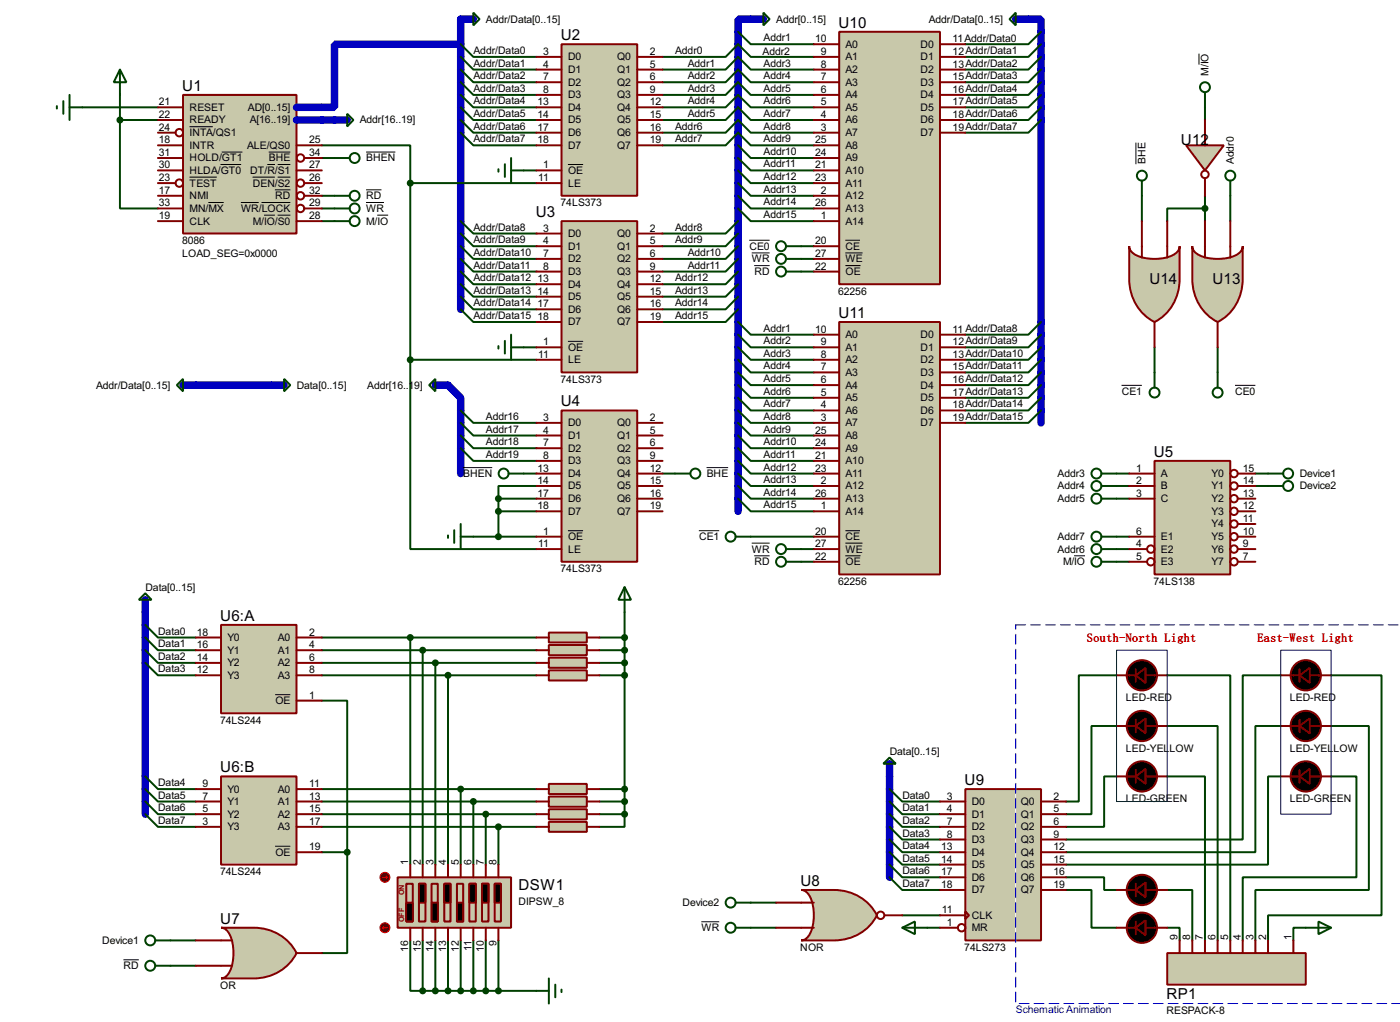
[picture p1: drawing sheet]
<svg xmlns="http://www.w3.org/2000/svg" width="282mm" height="206mm" viewBox="0 0 282 206" stroke-linecap="round" stroke-linejoin="round" font-family="sans-serif">
<path d="M92.8 8.9h-25.4v12.7h-2.6M92.8 3.9v58.4M151.2 3.9h-2.6v99M207.1 3.9h2.5v81.2M64.8 24.2h2.6M39.4 77.5h15.3M90.2 77.5l2.6 2.6v15.2M29.3 123.2v40.7M179.1 156.3v20.3" fill="none" stroke="#0000c0" stroke-width="1.5"/>
<g fill="none" stroke="#004000" stroke-width=".4">
<path d="M14 19.1v5.1M24.2 14l1.3 2.6h-2.6zM24.2 14v10.2M92.8 19.1l2.5 2.5h12.7M92.8 16.6l2.5 2.5h12.7M92.8 14l2.5 2.6h12.7M92.8 11.5l2.5 2.5h12.7M92.8 8.9l2.5 2.6h12.7M133.4 11.5h12.7l2.5-2.6 2.6 2.6h12.7M133.4 14h12.7l2.5-2.5 2.6 2.5h12.7M133.4 16.6h12.7l2.5-2.6 2.6 2.6h12.7M133.4 19.1h12.7l2.5-2.5 2.6 2.5h12.7"/>
<path d="M148.6 6.4l2.6 2.5h12.7M209.6 6.4l-2.5 2.5h-12.7M209.6 8.9l-2.5 2.6h-12.7M209.6 11.5l-2.5 2.5h-12.7M209.6 14l-2.5 2.6h-12.7M209.6 16.6l-2.5 2.5h-12.7M209.6 19.1l-2.5 2.5h-12.7M11.5 21.4v.5M12.8 20.4v2.5M14 21.6h17.8M24.2 24.2v17.8h7.6M24.2 24.2h7.6"/>
<path d="M64.8 29.3h17.8v7.6M64.8 39.4h2.6M64.8 31.8h2.6M82.6 36.9v35.5M82.6 36.9h25.4M92.8 26.7l2.5 2.6h12.7M92.8 24.2l2.5 2.5h12.7M92.8 21.6l2.5 2.6h12.7M105.5 34.3h2.5M133.4 21.6h12.7l2.5-2.5 2.6 2.5h12.7M133.4 24.2h12.7l2.5-2.6 2.6 2.6h12.7M133.4 26.7h12.7l2.5-2.5 2.6 2.5h12.7"/>
<path d="M133.4 29.3h12.7l2.5-2.6 2.6 2.6h12.7M148.6 29.3l2.6 2.5h12.7M148.6 31.8l2.6 2.5h12.7M148.6 34.3l2.6 2.6h12.7M148.6 36.9l2.6 2.5h12.7M148.6 39.4l2.6 2.6h12.7M209.6 24.2l-2.5 2.5h-12.7M209.6 21.6l-2.5 2.6h-12.7M229.9 39.4v5.1M242.6 21.6v2.6M242.6 39.4v5.1M247.7 39.4v5.1"/>
<path d="M64.8 44.5h2.6M64.8 42h2.6M92.8 59.7l2.5 2.6h12.7M92.8 57.2l2.5 2.5h12.7M92.8 54.7l2.5 2.5h12.7M92.8 52.1l2.5 2.6h12.7M92.8 49.6l2.5 2.5h12.7M92.8 47l2.5 2.6h12.7M92.8 44.5l2.5 2.5h12.7M148.6 47l-2.5 2.6h-12.7M148.6 49.6l-2.5 2.5h-12.7M148.6 44.5l-2.5 2.5h-12.7"/>
<path d="M148.6 54.7l-2.5 2.5h-12.7M148.6 57.2l-2.5 2.5h-12.7M148.6 59.7l-2.5 2.6h-12.7M148.6 42l2.6 2.5h12.7M148.6 52.1l-2.5 2.6h-12.7M161.3 49.6h2.6M161.3 54.7h2.6M161.3 52.1h2.6M242.6 42h-7.6v2.5M82.6 72.4v38.1h25.4M82.6 72.4h25.4M92.8 62.3l2.5 2.5h12.7"/>
<path d="M105.5 69.9h2.5M148.6 62.3l-2.5 2.5h-12.7M148.6 69.9l2.6 2.5h12.7M148.6 72.4l2.6 2.6h12.7M148.6 64.8l2.6 2.6h12.7M148.6 67.4l2.6 2.5h12.7M148.6 75l2.6 2.5h12.7M148.6 77.5l2.6 2.6h12.7M209.6 64.8l-2.5 2.6h-12.7M209.6 67.4l-2.5 2.5h-12.7M209.6 69.9l-2.5 2.5h-12.7M209.6 72.4l-2.5 2.6h-12.7"/>
<path d="M209.6 75l-2.5 2.5h-12.7M209.6 77.5l-2.5 2.6h-12.7M232.5 69.9v5.1M245.2 69.9v5.1M92.8 82.6l2.5 2.5h12.7M92.8 85.1l2.5 2.6h12.7M92.8 87.7l2.5 2.5h12.7M92.8 90.2l2.5 2.6h12.7M105.5 95.3h2.5M108 97.8h-7.6v2.6M133.4 95.3h2.5M148.6 82.6l2.6 2.5h12.7"/>
<path d="M148.6 85.1l2.6 2.6h12.7M148.6 87.7l2.6 2.5h12.7M148.6 90.2l2.6 2.6h12.7M148.6 80.1l2.6 2.5h12.7M148.6 92.8l2.6 2.5h12.7M148.6 95.3l2.6 2.5h12.7M148.6 97.8l2.6 2.6h12.7M209.6 82.6l-2.5 2.5h-12.7M209.6 80.1l-2.5 2.5h-12.7M224.8 95.3h2.6M224.8 97.8h2.6M252.8 95.3h2.5"/>
<path d="M252.8 97.8h2.5M95.3 108h12.7M100.4 100.4h7.6M100.4 100.4v7.6M100.4 102.9h7.6M148.6 100.4l2.6 2.5h12.7M151.2 108h12.7M161.3 113.1h2.6M161.3 110.5h2.6M224.8 113.1h2.6M224.8 100.4h2.6M224.8 108h2.6"/>
<path d="M224.8 110.5h2.6M29.3 133.4l2.5 2.5h7.6M29.3 130.9l2.5 2.5h7.6M29.3 128.3l2.5 2.6h7.6M29.3 125.8l2.5 2.5h7.6M64.8 128.3h43.2M64.8 133.4h43.2M64.8 130.9h43.2M64.8 135.9h43.2M82.6 128.3v45.7M85.1 130.9v43.1M87.7 133.4v40.6"/>
<path d="M90.2 135.9v38.1M120.7 128.3h5.1M120.7 133.4h5.1M120.7 130.9h5.1M120.7 135.9h5.1M125.8 123.2v40.7M224.8 135.9h-7.6v25.4h-2.5M235 135.9h12.7v53.4M257.9 135.9h-7.7v33.1h-35.5M268 135.9h10.2v48.3h-22.9v5.1M29.3 158.8l2.5 2.5h7.6M29.3 156.3l2.5 2.5h7.6"/>
<path d="M64.8 141h5.1v30.5M64.8 158.8h43.2M92.8 158.8v15.2M120.7 158.8h5.1M179.1 158.8l2.6 2.5h7.6M224.8 146.1h-5v17.8h-5.1M224.8 156.3h-2.5v10.1h-7.6M235 146.1h10.2v43.2M235 156.3h7.6v33M257.9 146.1h-5.1v25.4h-38.1M257.9 156.3h-2.6v17.7h-40.6M268 146.1h7.6v33h-22.8v10.2"/>
<path d="M268 156.3h5.1v20.3h-22.9v12.7M29.3 163.9l2.5 2.5h7.6M29.3 161.3l2.5 2.6h7.6M64.8 163.9h43.2M64.8 161.3h43.2M64.8 171.5h5.1M64.8 166.4h43.2M69.9 171.5v20.3h-5.1M95.3 161.3v12.7M97.8 163.9v10.1M100.4 166.4v7.6M120.7 163.9h5.1"/>
<path d="M120.7 161.3h5.1M125.8 163.9v2.5h-5.1M179.1 176.6l2.6 2.5h7.6M179.1 174l2.6 2.6h7.6M179.1 171.5l2.6 2.5h7.6M179.1 169l2.6 2.5h7.6M179.1 166.4l2.6 2.6h7.6M179.1 163.9l2.6 2.5h7.6M179.1 161.3l2.6 2.6h7.6M214.7 176.6h7.6v2.5h2.5M214.7 179.1h5.1v7.6h5M235 179.1h5.1v10.2"/>
<path d="M34.3 189.3h5.1M34.3 194.4h5.1M82.6 189.3v10.1h2.5M85.1 189.3v10.1M85.1 199.4h22.9M87.7 189.3v10.1M90.2 189.3v10.1M92.8 189.3v10.1M95.3 189.3v10.1M97.8 189.3v10.1M100.4 189.3v10.1M151.2 181.7h5.1"/>
<path d="M151.2 186.7h5.1M181.7 184.2h7.6M186.7 186.7h2.6M235 186.7h2.5v2.6M262.9 186.7h-2.5v2.6"/>
</g>
<path d="M113.1 8.9h15.2v30.5h-15.2z" fill="#c8c8aa" stroke="#800000" stroke-width=".4"/>
<g fill="none" stroke="#800000" stroke-width=".4">
<path d="M108 11.5h5.1M108 14h5.1M108 16.6h5.1M108 19.1h5.1M128.3 11.5h5.1M128.3 14h5.1M128.3 16.6h5.1M128.3 19.1h5.1M108 21.6h5.1M108 24.2h5.1M108 26.7h5.1M108 29.3h5.1"/>
<path d="M108 34.3h5.1M108 36.9h5.1M128.3 21.6h5.1M128.3 24.2h5.1M128.3 26.7h5.1M128.3 29.3h5.1"/>
</g>
<path d="M114.4 33.1h3" fill="none" stroke="#000" stroke-width=".2"/>
<path d="M113.1 44.5h15.2v30.5h-15.2z" fill="#c8c8aa" stroke="#800000" stroke-width=".4"/>
<g fill="none" stroke="#800000" stroke-width=".4">
<path d="M108 47h5.1M108 49.6h5.1M108 52.1h5.1M108 54.7h5.1M108 57.2h5.1M108 59.7h5.1M128.3 47h5.1M128.3 49.6h5.1M128.3 52.1h5.1M128.3 54.7h5.1M128.3 57.2h5.1M128.3 59.7h5.1"/>
<path d="M108 62.3h5.1M108 64.8h5.1M108 69.9h5.1M108 72.4h5.1M128.3 62.3h5.1M128.3 64.8h5.1"/>
</g>
<path d="M73.7 38.2h3.1M73.7 40.8h3.6M76 43.3h2.2M114.4 68.7h3" fill="none" stroke="#000" stroke-width=".2"/>
<path d="M92.8 3.9h2.5M36.9 77.5h2.5M54.7 77.5h2.5" fill="none" stroke="#0000c0" stroke-width="1.5"/>
<g fill="none" stroke="#004000" stroke-width=".4">
<path d="M95.3 2.6l1.3 1.3-1.3 1.2zM67.4 39.4h3M67.4 42h3M67.4 44.5h3M35.6 77.5l1.3-1.2v2.5zM57.2 76.3l1.3 1.2-1.3 1.3z"/>
<circle cx="71.4" cy="39.4" r="1"/>
<circle cx="71.4" cy="44.5" r="1"/>
<circle cx="71.4" cy="42" r="1"/>
</g>
<path d="M232.5 92.8h15.2v22.8h-15.2z" fill="#c8c8aa" stroke="#800000" stroke-width=".4"/>
<g fill="none" stroke="#800000" stroke-width=".4">
<path d="M227.4 95.3h5.1M227.4 97.8h5.1M249.2 95.3h3.6M249.2 97.8h3.6M227.4 100.4h5.1M227.4 108h5.1M227.4 110.5h3.5M227.4 113.1h3.5M249.2 100.4h3.6M249.2 108h3.6M249.2 110.5h3.6M249.2 113.1h3.6"/>
<path d="M249.2 102.9h3.6M249.2 105.5h3.6"/>
<circle cx="248.4" cy="95.3" r=".75"/>
<circle cx="248.4" cy="97.8" r=".75"/>
<circle cx="231.7" cy="110.5" r=".75"/>
<circle cx="231.7" cy="113.1" r=".75"/>
<circle cx="248.4" cy="100.4" r=".75"/>
<circle cx="248.4" cy="110.5" r=".75"/>
<circle cx="248.4" cy="105.5" r=".75"/>
<circle cx="248.4" cy="113.1" r=".75"/>
<circle cx="248.4" cy="108" r=".75"/>
<circle cx="248.4" cy="102.9" r=".75"/>
</g>
<g fill="none" stroke="#004000" stroke-width=".4">
<path d="M221.8 113.1h3"/>
<circle cx="220.7" cy="113.1" r="1"/>
</g>
<path d="M216.3 111.9h2.2" fill="none" stroke="#000" stroke-width=".2"/>
<path d="M36.9 19.1h22.8v27.9h-22.8z" fill="#c8c8aa" stroke="#800000" stroke-width=".4"/>
<path d="M59.7 21.6h5.1M59.7 24.2h5.1" fill="none" stroke="#0000c0" stroke-width="1.5"/>
<g fill="none" stroke="#800000" stroke-width=".4">
<path d="M31.8 24.2h5.1M31.8 29.3h5.1M31.8 39.4h5.1M31.8 21.6h5.1M31.8 31.8h5.1M31.8 34.3h5.1M31.8 26.7h3.6M31.8 36.9h3.6M59.7 29.3h5.1M59.7 34.3h5.1M61.3 39.4h3.5M61.3 31.8h3.5"/>
<path d="M61.3 36.9h3.5M31.8 44.5h5.1M31.8 42h5.1M59.7 44.5h5.1M61.3 42h3.5"/>
<circle cx="36.1" cy="26.7" r=".75"/>
<circle cx="36.1" cy="36.9" r=".75"/>
<circle cx="60.5" cy="31.8" r=".75"/>
<circle cx="60.5" cy="36.9" r=".75"/>
<circle cx="60.5" cy="39.4" r=".75"/>
<circle cx="60.5" cy="42" r=".75"/>
</g>
<g fill="none" stroke="#000" stroke-width=".2">
<path d="M38.2 25.5h4.7M38.2 35.7h5.5M44.4 33.1h4.2M44.7 30.6h4.1M50.9 35.7h4.5M53.8 33.1h1.6M54.1 30.6h4.4M55.4 38.2h3.1M55.9 33.1h2.6M55.9 35.7h2.6M42 40.8h3.1M48.5 40.8h3.6"/>
<path d="M52.7 40.8h5.8M53.2 43.3h2.2M55.9 43.3h2.6"/>
</g>
<circle cx="24.1" cy="24.2" r=".5" fill="#004000" stroke="#004000" stroke-width=".4"/>
<g fill="none" stroke="#004000" stroke-width=".4">
<path d="M100.4 34.1v.5M101.7 33.1v2.5M102.9 34.3h2.6M102.9 31.8v5.1M100.4 69.7v.5M101.7 68.6v2.6M102.9 67.4v5M102.9 69.9h2.6M221.8 95.3h3M221.8 97.8h3M255.3 95.3h3.1M255.3 97.8h3.1"/>
<path d="M221.8 100.4h3M221.8 108h3M221.8 110.5h3"/>
<circle cx="220.7" cy="95.3" r="1"/>
<circle cx="220.7" cy="97.8" r="1"/>
<circle cx="259.3" cy="97.8" r="1"/>
<circle cx="259.3" cy="95.3" r="1"/>
<circle cx="220.7" cy="100.4" r="1"/>
<circle cx="220.7" cy="108" r="1"/>
<circle cx="220.7" cy="110.5" r="1"/>
</g>
<path d="M44.5 125.8h15.2v17.8h-15.2z" fill="#c8c8aa" stroke="#800000" stroke-width=".4"/>
<path d="M39.4 128.3h5.1M39.4 130.9h5.1M39.4 133.4h5.1M39.4 135.9h5.1M59.7 128.3h5.1M59.7 130.9h5.1M59.7 133.4h5.1M59.7 135.9h5.1M59.7 141h5.1" fill="none" stroke="#800000" stroke-width=".4"/>
<path d="M55.4 139.8h3.1" fill="none" stroke="#000" stroke-width=".2"/>
<path d="M44.5 156.3h15.2v17.7h-15.2z" fill="#c8c8aa" stroke="#800000" stroke-width=".4"/>
<path d="M39.4 158.8h5.1M59.7 158.8h5.1M39.4 161.3h5.1M39.4 163.9h5.1M39.4 166.4h5.1M59.7 161.3h5.1M59.7 163.9h5.1M59.7 166.4h5.1M59.7 171.5h5.1" fill="none" stroke="#800000" stroke-width=".4"/>
<path d="M55.4 170.3h3.1M24.9 193.2h3.1" fill="none" stroke="#000" stroke-width=".2"/>
<path d="M29.3 120.7v2.5" fill="none" stroke="#0000c0" stroke-width="1.5"/>
<g fill="none" stroke="#004000" stroke-width=".4">
<path d="M29.3 119.4l1.2 1.3h-2.5zM31.3 189.3h3M31.3 194.4h3"/>
<circle cx="30.2" cy="194.4" r="1"/>
<circle cx="30.2" cy="189.3" r="1"/>
</g>
<path d="M110.5 127.3h7.7v2h-7.7z" fill="#c8c8aa" stroke="#800000" stroke-width=".4"/>
<path d="M108 128.3h2.5M118.2 128.3h2.5" fill="none" stroke="#800000" stroke-width=".4"/>
<path d="M110.5 129.8h7.7v2.1h-7.7z" fill="#c8c8aa" stroke="#800000" stroke-width=".4"/>
<path d="M108 130.9h2.5M118.2 130.9h2.5" fill="none" stroke="#800000" stroke-width=".4"/>
<path d="M110.5 132.4h7.7v2h-7.7z" fill="#c8c8aa" stroke="#800000" stroke-width=".4"/>
<path d="M108 133.4h2.5M118.2 133.4h2.5" fill="none" stroke="#800000" stroke-width=".4"/>
<path d="M110.5 134.9h7.7v2.1h-7.7z" fill="#c8c8aa" stroke="#800000" stroke-width=".4"/>
<path d="M108 135.9h2.5M118.2 135.9h2.5" fill="none" stroke="#800000" stroke-width=".4"/>
<path d="M110.5 157.8h7.7v2h-7.7z" fill="#c8c8aa" stroke="#800000" stroke-width=".4"/>
<path d="M108 158.8h2.5M118.2 158.8h2.5" fill="none" stroke="#800000" stroke-width=".4"/>
<path d="M110.5 160.3h7.7v2.1h-7.7z" fill="#c8c8aa" stroke="#800000" stroke-width=".4"/>
<path d="M108 161.3h2.5M118.2 161.3h2.5" fill="none" stroke="#800000" stroke-width=".4"/>
<path d="M110.5 162.9h7.7v2h-7.7z" fill="#c8c8aa" stroke="#800000" stroke-width=".4"/>
<path d="M108 163.9h2.5M118.2 163.9h2.5" fill="none" stroke="#800000" stroke-width=".4"/>
<path d="M110.5 165.4h7.7v2h-7.7z" fill="#c8c8aa" stroke="#800000" stroke-width=".4"/>
<path d="M108 166.4h2.5M118.2 166.4h2.5" fill="none" stroke="#800000" stroke-width=".4"/>
<path d="M125.8 118.2l1.3 2.5h-2.6zM125.8 118.2v5" fill="none" stroke="#004000" stroke-width=".4"/>
<g fill="#004000" stroke="#004000" stroke-width=".4">
<circle cx="125.7" cy="128.3" r=".5"/>
<circle cx="125.7" cy="163.9" r=".5"/>
<circle cx="125.7" cy="161.3" r=".5"/>
<circle cx="125.7" cy="158.8" r=".5"/>
<circle cx="125.7" cy="133.4" r=".5"/>
<circle cx="125.7" cy="130.9" r=".5"/>
</g>
<path d="M80.1 176.6h22.8v10.1h-22.8z" fill="#c8c8aa" stroke="#800000" stroke-width=".4"/>
<g fill="none" stroke="#800000" stroke-width=".4">
<path d="M81.8 177.9h1.3v7.6h-1.3zM82.6 174v2.6M84.4 177.9h1.3v7.6h-1.3zM85.1 174v2.6M86.9 177.9h1.3v7.6h-1.3zM87.7 174v2.6M89.5 177.9h1.2v7.6h-1.2zM90.2 174v2.6M92 177.9h1.3v7.6h-1.3zM92.8 174v2.6M94.5 177.9h1.3v7.6h-1.3zM95.3 174v2.6"/>
<path d="M97.1 177.9h1.3v7.6h-1.3zM97.8 174v2.6M99.6 177.9h1.3v7.6h-1.3zM100.4 174v2.6M82.6 186.7v2.6M85.1 186.7v2.6M87.7 186.7v2.6M90.2 186.7v2.6M92.8 186.7v2.6M95.3 186.7v2.6M97.8 186.7v2.6M100.4 186.7v2.6"/>
</g>
<path d="M84.4 177.9h1.3v3.8h-1.3zM89.5 177.9h1.2v3.8h-1.2zM94.5 177.9h1.3v3.8h-1.3zM97.1 177.9h1.3v3.8h-1.3zM99.6 177.9h1.3v3.8h-1.3zM81.8 181.7h1.3v3.8h-1.3zM86.9 181.7h1.3v3.8h-1.3zM92 181.7h1.3v3.8h-1.3z" fill="#000" stroke="#800000" stroke-width=".4"/>
<circle cx="77.5" cy="186.7" r="1" fill="#400000" stroke="#f00" stroke-width=".2"/>
<path d="M77 186.7l.3 .3M77 186.7h1M77.3 186.5l-.3 .2" fill="none" stroke="#f00" stroke-width=".2"/>
<circle cx="77.5" cy="176.6" r="1" fill="#400000" stroke="#f00" stroke-width=".2"/>
<path d="M77 176.6h1M77.8 176.3l.2 .3M78 176.6l-.2 .2" fill="none" stroke="#f00" stroke-width=".2"/>
<circle cx="125.7" cy="135.9" r=".5" fill="#004000" stroke="#004000" stroke-width=".4"/>
<path d="M44.5 186.7h6.6a9.5 9.5 0 0 1 8.6 5.1 9.5 9.5 0 0 1-8.6 5.1h-6.6a2.49 2.49 0 0 0 2.1-2.3 9.2 9.2 0 0 0-.6-7l-1-.8z" fill-rule="evenodd" fill="#c8c8aa" stroke="#800000" stroke-width=".4"/>
<path d="M39.4 189.3h7.4M39.4 194.4h7.4M59.7 191.8h5.1" fill="none" stroke="#800000" stroke-width=".4"/>
<g fill="#004000" stroke="#004000" stroke-width=".4">
<circle cx="69.9" cy="171.5" r=".5"/>
<circle cx="82.6" cy="128.3" r=".5"/>
<circle cx="85.1" cy="130.9" r=".5"/>
<circle cx="87.6" cy="133.4" r=".5"/>
<circle cx="90.2" cy="135.9" r=".5"/>
<circle cx="92.7" cy="158.8" r=".5"/>
<circle cx="95.3" cy="161.3" r=".5"/>
<circle cx="97.8" cy="163.9" r=".5"/>
<circle cx="100.3" cy="166.4" r=".5"/>
<circle cx="85.1" cy="199.4" r=".5"/>
<circle cx="87.6" cy="199.4" r=".5"/>
<circle cx="90.2" cy="199.4" r=".5"/>
<circle cx="92.7" cy="199.4" r=".5"/>
<circle cx="95.3" cy="199.4" r=".5"/>
<circle cx="97.8" cy="199.4" r=".5"/>
<circle cx="100.3" cy="199.4" r=".5"/>
</g>
<path d="M108 199.4h2.5M110.5 196.9v5.1M111.8 198.2v2.5M113.1 199.2v.5" fill="none" stroke="#004000" stroke-width=".4"/>
<path d="M161.3 179.1h6.6a9.5 9.5 0 0 1 8.7 5.1 9.5 9.5 0 0 1-8.7 5.1h-6.6a2.51 2.51 0 0 0 2.2-2.3 9.1 9.1 0 0 0-.7-7l-.9-.8z" fill-rule="evenodd" fill="#c8c8aa" stroke="#800000" stroke-width=".4"/>
<g fill="none" stroke="#800000" stroke-width=".4">
<path d="M156.3 181.7h7.6M156.3 186.7h7.6M178.1 184.2h3.6"/>
<circle cx="177.3" cy="184.2" r=".75"/>
</g>
<path d="M194.4 158.8h15.2v30.5h-15.2z" fill="#c8c8aa" stroke="#800000" stroke-width=".4"/>
<g fill="none" stroke="#800000" stroke-width=".4">
<path d="M224.8 135.9h3.9M228.7 134.7v2.5M230.7 135.9h4.3M257.9 135.9h3.8M261.7 134.7v2.5M263.7 135.9h4.3M257.9 146.1h3.8M257.9 156.3h3.8M261.7 144.8v2.6M261.7 155v2.5M263.7 146.1h4.3M263.7 156.3h4.3"/>
<path d="M189.3 161.3h5.1M189.3 163.9h5.1M189.3 166.4h5.1M189.3 169h5.1M189.3 171.5h5.1M189.3 174h5.1M189.3 176.6h5.1M189.3 179.1h5.1M209.6 161.3h5.1M209.6 163.9h5.1M209.6 166.4h5.1M209.6 169h5.1"/>
<path d="M209.6 171.5h5.1M209.6 174h5.1M209.6 176.6h5.1M209.6 179.1h5.1M224.8 179.1h3.9M228.7 177.9v2.5M230.7 179.1h4.3M189.3 184.2h5.1M189.3 186.7h3.5M194.4 183.4l.7 .8-.7 .8zM224.8 186.7h3.9M228.7 185.5v2.5"/>
<path d="M230.7 186.7h4.3"/>
<circle cx="193.6" cy="186.7" r=".75"/>
</g>
<path d="M67.4 24.2h2.5M179.1 153.7v2.6" fill="none" stroke="#0000c0" stroke-width="1.5"/>
<g fill="none" stroke="#004000" stroke-width=".4">
<path d="M69.9 22.9l1.3 1.3-1.3 1.3zM179.1 152.5l1.3 1.2h-2.5zM148.1 181.7h3.1M148.1 186.7h3.1M181.7 186.7l2.5-1.2v2.5zM181.7 186.7h5M262.9 186.7h5.1M265.5 185.5l2.5 1.2-2.5 1.3z"/>
<circle cx="147.1" cy="181.7" r="1"/>
<circle cx="147.1" cy="186.7" r="1"/>
</g>
<path d="M141.2 185.5h3.6" fill="none" stroke="#000" stroke-width=".2"/>
<g fill="#000" stroke="#800000" stroke-width=".4">
<path d="M228.7 135.9l2-1.5v3.1zM261.7 135.9l2-1.5v3.1zM261.7 146.1l2-1.5v3zM261.7 156.3l2-1.6v3.1zM228.7 179.1l2-1.5v3zM228.7 186.7l2-1.5v3.1z"/>
<circle cx="229.9" cy="135.9" r="3.1"/>
<circle cx="262.9" cy="135.9" r="3.1"/>
<circle cx="262.9" cy="146.1" r="3.1"/>
<circle cx="262.9" cy="156.3" r="3.1"/>
<circle cx="229.9" cy="179.1" r="3.1"/>
<circle cx="229.9" cy="186.7" r="3.1"/>
</g>
<path d="M235 191.8h27.9v6.4h-27.9z" fill="#c8c8aa" stroke="#800000" stroke-width=".4"/>
<g fill="none" stroke="#800000" stroke-width=".4">
<path d="M224.8 146.1h3.9M224.8 156.3h3.9M228.7 144.8v2.6M228.7 155v2.5M230.7 146.1h4.3M230.7 156.3h4.3M237.5 189.3v2.5M240.1 189.3v2.5M242.6 189.3v2.5M245.2 189.3v2.5M247.7 189.3v2.5M250.2 189.3v2.5"/>
<path d="M252.8 189.3v2.5M255.3 189.3v2.5M260.4 189.3v2.5"/>
</g>
<g fill="#000" stroke="#800000" stroke-width=".4">
<path d="M228.7 146.1l2-1.5v3zM228.7 156.3l2-1.6v3.1z"/>
<circle cx="229.9" cy="156.3" r="3.1"/>
<circle cx="229.9" cy="146.1" r="3.1"/>
</g>
<path d="M224.8 130.9h10.2v30.4h-10.2zM257.9 130.9h10.1v33h-10.1z" fill="none" stroke="#000040" stroke-width=".2"/>
<path d="M151.2 3.9h2.5" fill="none" stroke="#0000c0" stroke-width="1.5"/>
<path d="M153.7 2.6l1.3 1.3-1.3 1.2z" fill="none" stroke="#004000" stroke-width=".4"/>
<path d="M169 6.4h20.3v50.8h-20.3z" fill="#c8c8aa" stroke="#800000" stroke-width=".4"/>
<g fill="none" stroke="#800000" stroke-width=".4">
<path d="M163.9 8.9h5.1M163.9 11.5h5.1M163.9 14h5.1M163.9 16.6h5.1M163.9 19.1h5.1M189.3 8.9h5.1M189.3 11.5h5.1M189.3 14h5.1M189.3 16.6h5.1M189.3 19.1h5.1M163.9 21.6h5.1M163.9 24.2h5.1"/>
<path d="M163.9 26.7h5.1M163.9 29.3h5.1M163.9 31.8h5.1M163.9 34.3h5.1M163.9 36.9h5.1M163.9 39.4h5.1M189.3 21.6h5.1M189.3 24.2h5.1M189.3 26.7h5.1M163.9 49.6h5.1M163.9 52.1h5.1M163.9 54.7h5.1"/>
<path d="M163.9 42h5.1M163.9 44.5h5.1"/>
</g>
<path d="M170.2 48.4h3M170.2 50.9h3.5M170.2 53.5h3.1" fill="none" stroke="#000" stroke-width=".2"/>
<path d="M169 64.8h20.3v50.8h-20.3z" fill="#c8c8aa" stroke="#800000" stroke-width=".4"/>
<g fill="none" stroke="#800000" stroke-width=".4">
<path d="M163.9 67.4h5.1M163.9 69.9h5.1M163.9 72.4h5.1M163.9 75h5.1M163.9 77.5h5.1M189.3 67.4h5.1M189.3 69.9h5.1M189.3 72.4h5.1M189.3 75h5.1M189.3 77.5h5.1M163.9 80.1h5.1M163.9 82.6h5.1"/>
<path d="M163.9 85.1h5.1M163.9 87.7h5.1M163.9 90.2h5.1M163.9 92.8h5.1M163.9 95.3h5.1M163.9 97.8h5.1M189.3 80.1h5.1M189.3 82.6h5.1M189.3 85.1h5.1M163.9 108h5.1M163.9 110.5h5.1M163.9 113.1h5.1"/>
<path d="M163.9 100.4h5.1M163.9 102.9h5.1"/>
</g>
<path d="M241.4 10.8v2.2M170.2 106.8h3M170.2 109.3h3.5M170.2 111.9h3.1" fill="none" stroke="#000" stroke-width=".2"/>
<g fill="none" stroke="#004000" stroke-width=".4">
<path d="M242.6 18.6v3"/>
<circle cx="242.6" cy="17.6" r="1"/>
</g>
<path d="M240.1 49.6a2.51 2.51 0 0 0 2.2 2.1 9 9 0 0 0 7-.7l.8-.9 .1-.5v6.6a9.5 9.5 0 0 1-5 8.6 9.5 9.5 0 0 1-5.1-8.6z" fill-rule="evenodd" fill="#c8c8aa" stroke="#800000" stroke-width=".4"/>
<path d="M242.6 44.5v7.4M247.7 44.5v7.4M245.2 64.8v5.1" fill="none" stroke="#800000" stroke-width=".4"/>
<path d="M227.4 49.6a2.51 2.51 0 0 0 2.2 2.1 9 9 0 0 0 7-.7l.8-.9 .1-.5v6.6a9.5 9.5 0 0 1-5 8.6 9.5 9.5 0 0 1-5.1-8.6z" fill-rule="evenodd" fill="#c8c8aa" stroke="#800000" stroke-width=".4"/>
<path d="M229.9 44.5v7.4M235 44.5v7.4M232.5 64.8v5.1" fill="none" stroke="#800000" stroke-width=".4"/>
<g fill="none" stroke="#004000" stroke-width=".4">
<path d="M204.5 2.6v2.5l-1.2-1.2zM229.9 36.4v3M158.3 49.6h3M158.3 54.7h3M158.3 52.1h3M232.5 75v3M245.2 75v3M148.1 108h3.1M158.3 113.1h3M158.3 110.5h3"/>
<circle cx="229.9" cy="35.4" r="1"/>
<circle cx="157.2" cy="49.6" r="1"/>
<circle cx="157.2" cy="54.7" r="1"/>
<circle cx="157.2" cy="52.1" r="1"/>
<circle cx="232.4" cy="79" r="1"/>
<circle cx="245.1" cy="79" r="1"/>
<circle cx="147.1" cy="108" r="1"/>
<circle cx="157.2" cy="110.5" r="1"/>
<circle cx="157.2" cy="113.1" r="1"/>
</g>
<path d="M228.7 28.7v4.4M150.9 48.4h4.1M151.4 50.9h3.6M151.9 53.5h3.1M225.8 77.6h4.1M248.7 77.6h4.1M140.7 106.8h4.1M151.4 109.3h3.6M151.9 111.9h3.1" fill="none" stroke="#000" stroke-width=".2"/>
<path d="M204.5 3.9h2.6" fill="none" stroke="#0000c0" stroke-width="1.5"/>
<path d="M238.8 29.3h7.6l-3.8 5z" fill="#c8c8aa" stroke="#800000" stroke-width=".4"/>
<g fill="none" stroke="#800000" stroke-width=".4">
<path d="M242.6 24.2v5.1M242.6 35.9v3.5"/>
<circle cx="242.6" cy="35.1" r=".75"/>
</g>
<g fill="#004000" stroke="#004000" stroke-width=".4">
<circle cx="242.6" cy="42" r=".5"/>
<circle cx="82.6" cy="36.9" r=".5"/>
</g>
<g fill="none" stroke="#004000" stroke-width=".4">
<path d="M67.4 31.8h3M247.7 36.4v3"/>
<circle cx="71.4" cy="31.8" r="1"/>
<circle cx="247.7" cy="35.4" r="1"/>
</g>
<path d="M73.7 30.6h5.9" fill="none" stroke="#000" stroke-width=".2"/>
<path d="M113.1 82.6h15.2v30.5h-15.2z" fill="#c8c8aa" stroke="#800000" stroke-width=".4"/>
<g fill="none" stroke="#800000" stroke-width=".4">
<path d="M108 85.1h5.1M108 87.7h5.1M108 90.2h5.1M108 92.8h5.1M108 95.3h5.1M108 97.8h5.1M128.3 85.1h5.1M128.3 87.7h5.1M128.3 90.2h5.1M128.3 92.8h5.1M128.3 95.3h5.1M128.3 97.8h5.1"/>
<path d="M108 100.4h5.1M108 102.9h5.1M108 108h5.1M108 110.5h5.1M128.3 100.4h5.1M128.3 102.9h5.1"/>
</g>
<path d="M93.2 94.1h5.9M142.3 94.1h4.3M114.4 106.8h3" fill="none" stroke="#000" stroke-width=".2"/>
<path d="M87.7 77.5h2.5" fill="none" stroke="#0000c0" stroke-width="1.5"/>
<g fill="none" stroke="#004000" stroke-width=".4">
<path d="M86.4 77.5l1.3-1.2v2.5zM102.4 95.3h3.1M135.9 95.3h3.1M90.2 107.8v.5M91.5 106.7v2.6M92.8 108h2.5M92.8 105.5v5"/>
<circle cx="101.4" cy="95.3" r="1"/>
<circle cx="140" cy="95.3" r="1"/>
</g>
<g fill="#004000" stroke="#004000" stroke-width=".4">
<circle cx="82.6" cy="72.4" r=".5"/>
<circle cx="100.3" cy="108" r=".5"/>
<circle cx="100.3" cy="100.4" r=".5"/>
<circle cx="100.3" cy="102.9" r=".5"/>
</g>
<path d="M281.9 125.8h-77.4v76.2h77.4" fill="none" stroke="#fff" stroke-width=".2"/>
<path d="M204.5 125.8h77.4M281.9 202h-77.4v-76.2" fill="none" stroke="#0000c0" stroke-width=".2" stroke-dasharray="2 1"/>
<g font-size="3.4">
<text x="168.8" y="5.6">U10</text>
<text x="112.9" y="8.1">U2</text>
<text x="36.7" y="18.3">U1</text>
<text x="237.8" y="29.3">U12</text>
<text x="107.9" y="43.7">U3</text>
<text x="231.4" y="57.2">U14</text>
<text x="244.1" y="57.2">U13</text>
<text x="168.8" y="64">U11</text>
<text x="112.9" y="81.8">U4</text>
<text x="232.3" y="92">U5</text>
<text x="44.4" y="125">U6:A</text>
<text x="44.4" y="155.5">U6:B</text>
<text x="194.2" y="158">U9</text>
<text x="104.4" y="179.1">DSW1</text>
<text x="161.2" y="178.3">U8</text>
<text x="44.4" y="185.9">U7</text>
<text x="234.9" y="201.1">RP1</text>
</g>
<g font-size="2.5" fill="#f00">
<text x="218.8" y="129.2">South-North Light</text>
<text x="253.1" y="129.2">East-West Light</text>
</g>
<g font-size="2.4">
<text x="97.8" y="4.6">Addr/Data[0..15]</text>
<text x="156.3" y="4.6">Addr[0..15]</text>
<text x="187" y="4.6">Addr/Data[0..15]</text>
<text x="95.3" y="10.9">Addr/Data0</text>
<text x="109.4" y="11">3</text>
<text x="130.9" y="11">2</text>
<text x="135.9" y="10.9">Addr0</text>
<text x="153.5" y="11">Addr2</text>
<text x="153.7" y="8.3">Addr1</text>
<text x="164.1" y="8.5">10</text>
<text x="165.3" y="11">9</text>
<text x="170.2" y="9.6">A0</text>
<text x="185.3" y="9.6">D0</text>
<text x="191.8" y="8.5">11Addr/Data0</text>
<text x="191.8" y="11">12Addr/Data1</text>
<text x="95.3" y="15.9">Addr/Data2</text>
<text x="95.3" y="13.4">Addr/Data1</text>
<text x="109.4" y="13.6">4</text>
<text x="109.4" y="16.2">7</text>
<text x="114.4" y="12.1">D0</text>
<text x="114.4" y="14.7">D1</text>
<text x="114.4" y="17.3">D2</text>
<text x="124.3" y="12.1">Q0</text>
<text x="124.3" y="14.7">Q1</text>
<text x="124.3" y="17.3">Q2</text>
<text x="130.9" y="13.6">5</text>
<text x="130.9" y="16.2">6</text>
<text x="138.5" y="13.4">Addr1</text>
<text x="138.5" y="15.9">Addr2</text>
<text x="153.7" y="13.4">Addr3</text>
<text x="153.7" y="15.9">Addr4</text>
<text x="165.3" y="13.6">8</text>
<text x="165.3" y="16.2">7</text>
<text x="170.2" y="12.1">A1</text>
<text x="170.2" y="14.7">A2</text>
<text x="170.2" y="17.3">A3</text>
<text x="185.3" y="12.1">D1</text>
<text x="185.3" y="14.7">D2</text>
<text x="185.3" y="17.3">D3</text>
<text x="191.8" y="13.6">13Addr/Data2</text>
<text x="191.8" y="16.2">15Addr/Data3</text>
<text x="243.3" y="15.2" transform="rotate(-90 243.3 15.2)">M/IO</text>
<text x="32" y="23.7">22</text>
<text x="32" y="21.2">21</text>
<text x="38.2" y="22.3">RESET</text>
<text x="49.9" y="22.3">AD[0..15]</text>
<text x="95.3" y="23.6">Addr/Data5</text>
<text x="95.3" y="21">Addr/Data4</text>
<text x="95.3" y="18.5">Addr/Data3</text>
<text x="108.2" y="21.2">13</text>
<text x="108.2" y="23.7">14</text>
<text x="109.4" y="18.7">8</text>
<text x="114.4" y="19.8">D3</text>
<text x="114.4" y="22.3">D4</text>
<text x="124.3" y="19.8">Q3</text>
<text x="124.3" y="22.3">Q4</text>
<text x="130.9" y="18.7">9</text>
<text x="130.9" y="21.2">12</text>
<text x="130.9" y="23.7">15</text>
<text x="138.5" y="18.5">Addr3</text>
<text x="138.5" y="21">Addr4</text>
<text x="138.5" y="23.6">Addr5</text>
<text x="153.7" y="18.5">Addr5</text>
<text x="153.7" y="21">Addr6</text>
<text x="153.7" y="23.6">Addr7</text>
<text x="165.3" y="18.7">6</text>
<text x="165.3" y="21.2">5</text>
<text x="165.3" y="23.7">4</text>
<text x="170.2" y="19.8">A4</text>
<text x="170.2" y="22.3">A5</text>
<text x="185.3" y="19.8">D4</text>
<text x="185.3" y="22.3">D5</text>
<text x="191.8" y="18.7">16Addr/Data4</text>
<text x="191.8" y="21.2">17Addr/Data5</text>
<text x="191.8" y="23.7">18Addr/Data6</text>
<text x="32" y="28.9">18</text>
<text x="32" y="26.3">24</text>
<text x="38.2" y="24.8">READY</text>
<text x="38.2" y="30">INTR</text>
<text x="38.2" y="27.4">INTA/QS1</text>
<text x="49.7" y="30">ALE/QS0</text>
<text x="50.3" y="24.8">A[16..19]</text>
<text x="62.3" y="28.9">25</text>
<text x="72.4" y="24.8">Addr[16..19]</text>
<text x="95.3" y="28.6">Addr/Data7</text>
<text x="95.3" y="26.1">Addr/Data6</text>
<text x="108.2" y="26.3">17</text>
<text x="108.2" y="28.9">18</text>
<text x="114.4" y="24.8">D5</text>
<text x="114.4" y="27.4">D6</text>
<text x="114.4" y="30">D7</text>
<text x="124.3" y="24.8">Q5</text>
<text x="124.3" y="27.4">Q6</text>
<text x="124.3" y="30">Q7</text>
<text x="130.9" y="26.3">16</text>
<text x="130.9" y="28.9">19</text>
<text x="135.9" y="26.1">Addr6</text>
<text x="135.9" y="28.6">Addr7</text>
<text x="153.7" y="26.1">Addr8</text>
<text x="153.7" y="28.6">Addr9</text>
<text x="164.1" y="28.9">25</text>
<text x="165.3" y="26.3">3</text>
<text x="170.2" y="24.8">A6</text>
<text x="170.2" y="27.4">A7</text>
<text x="170.2" y="30">A8</text>
<text x="185.3" y="24.8">D6</text>
<text x="185.3" y="27.4">D7</text>
<text x="191.8" y="26.3">19Addr/Data7</text>
<text x="32" y="31.4">31</text>
<text x="32" y="33.9">30</text>
<text x="38.2" y="32.5">HOLD/GT1</text>
<text x="38.2" y="35">HLDA/GT0</text>
<text x="50.4" y="35">DT/R/S1</text>
<text x="54.1" y="32.5">BHE</text>
<text x="62.3" y="33.9">27</text>
<text x="62.3" y="31.4">34</text>
<text x="73.7" y="32.5">BHEN</text>
<text x="109.4" y="33.9">1</text>
<text x="114.4" y="35">OE</text>
<text x="153.7" y="31.2">Addr10</text>
<text x="153.7" y="33.7">Addr11</text>
<text x="164.1" y="31.4">24</text>
<text x="164.1" y="33.9">21</text>
<text x="170.2" y="32.5">A9</text>
<text x="170.2" y="35">A10</text>
<text x="230.6" y="33" transform="rotate(-90 230.6 33)">BHE</text>
<text x="248.4" y="33" transform="rotate(-90 248.4 33)">Addr0</text>
<text x="32" y="39">17</text>
<text x="32" y="41.6">33</text>
<text x="32" y="36.5">23</text>
<text x="38.2" y="40.1">NMI</text>
<text x="38.2" y="37.6">TEST</text>
<text x="50.9" y="37.6">DEN/S2</text>
<text x="55.4" y="40.1">RD</text>
<text x="62.3" y="36.5">26</text>
<text x="62.3" y="39">32</text>
<text x="62.3" y="41.6">29</text>
<text x="73.7" y="40.1">RD</text>
<text x="108.4" y="36.5">11</text>
<text x="112.9" y="41.5">74LS373</text>
<text x="114.4" y="37.6">LE</text>
<text x="153.7" y="36.3">Addr12</text>
<text x="153.7" y="38.8">Addr13</text>
<text x="153.7" y="41.3">Addr14</text>
<text x="164.1" y="36.5">23</text>
<text x="164.1" y="41.6">26</text>
<text x="165.3" y="39">2</text>
<text x="170.2" y="37.6">A11</text>
<text x="170.2" y="40.1">A12</text>
<text x="32" y="44.1">19</text>
<text x="38.2" y="45.2">CLK</text>
<text x="38.2" y="42.7">MN/MX</text>
<text x="48.5" y="42.7">WR/LOCK</text>
<text x="50.9" y="45.2">M/IO/S0</text>
<text x="62.3" y="44.1">28</text>
<text x="73.7" y="42.7">WR</text>
<text x="73.7" y="45.2">M/IO</text>
<text x="95.3" y="46.4">Addr/Data8</text>
<text x="109.4" y="46.6">3</text>
<text x="114.4" y="47.7">D0</text>
<text x="124.3" y="47.7">Q0</text>
<text x="130.9" y="46.6">2</text>
<text x="135.9" y="46.4">Addr8</text>
<text x="153.7" y="43.9">Addr15</text>
<text x="165.3" y="44.1">1</text>
<text x="170.2" y="42.7">A13</text>
<text x="170.2" y="45.2">A14</text>
<text x="36.7" y="49.1">8086</text>
<text x="36.7" y="51.7">LOAD_SEG=0x0000</text>
<text x="95.3" y="51.5">Addr/Data10</text>
<text x="95.3" y="49">Addr/Data9</text>
<text x="109.4" y="49.2">4</text>
<text x="109.4" y="51.7">7</text>
<text x="114.4" y="50.3">D1</text>
<text x="114.4" y="52.8">D2</text>
<text x="124.3" y="50.3">Q1</text>
<text x="124.3" y="52.8">Q2</text>
<text x="130.9" y="49.2">5</text>
<text x="130.9" y="51.7">6</text>
<text x="135.9" y="49">Addr9</text>
<text x="138.5" y="51.5">Addr10</text>
<text x="150.9" y="50.3">CE0</text>
<text x="151.4" y="52.8">WR</text>
<text x="164.1" y="49.2">20</text>
<text x="164.1" y="51.7">27</text>
<text x="170.2" y="50.3">CE</text>
<text x="170.2" y="52.8">WE</text>
<text x="95.3" y="59.1">Addr/Data13</text>
<text x="95.3" y="56.6">Addr/Data12</text>
<text x="95.3" y="54">Addr/Data11</text>
<text x="108.2" y="56.8">13</text>
<text x="108.2" y="59.3">14</text>
<text x="109.4" y="54.3">8</text>
<text x="114.4" y="55.4">D3</text>
<text x="114.4" y="57.9">D4</text>
<text x="124.3" y="55.4">Q3</text>
<text x="124.3" y="57.9">Q4</text>
<text x="130.9" y="54.3">9</text>
<text x="130.9" y="56.8">12</text>
<text x="130.9" y="59.3">15</text>
<text x="135.9" y="56.6">Addr12</text>
<text x="135.9" y="59.1">Addr13</text>
<text x="138.5" y="54">Addr11</text>
<text x="151.9" y="55.4">RD</text>
<text x="164.1" y="54.3">22</text>
<text x="168.8" y="59.3">62256</text>
<text x="170.2" y="55.4">OE</text>
<text x="95.3" y="64.2">Addr/Data15</text>
<text x="95.3" y="61.7">Addr/Data14</text>
<text x="108.2" y="61.9">17</text>
<text x="108.2" y="64.4">18</text>
<text x="114.4" y="60.4">D5</text>
<text x="114.4" y="63">D6</text>
<text x="114.4" y="65.5">D7</text>
<text x="124.3" y="60.4">Q5</text>
<text x="124.3" y="63">Q6</text>
<text x="124.3" y="65.5">Q7</text>
<text x="130.9" y="61.9">16</text>
<text x="130.9" y="64.4">19</text>
<text x="135.9" y="61.7">Addr14</text>
<text x="135.9" y="64.2">Addr15</text>
<text x="108.4" y="72">11</text>
<text x="109.4" y="69.5">1</text>
<text x="114.4" y="70.6">OE</text>
<text x="153.7" y="71.8">Addr3</text>
<text x="153.7" y="66.7">Addr1</text>
<text x="153.7" y="69.3">Addr2</text>
<text x="164.1" y="67">10</text>
<text x="165.3" y="69.5">9</text>
<text x="165.3" y="72">8</text>
<text x="170.2" y="68.1">A0</text>
<text x="170.2" y="70.6">A1</text>
<text x="185.3" y="68.1">D0</text>
<text x="185.3" y="70.6">D1</text>
<text x="191.8" y="67">11 Addr/Data8</text>
<text x="191.8" y="69.5">12Addr/Data9</text>
<text x="191.8" y="72">13Addr/Data10</text>
<text x="112.9" y="77.1">74LS373</text>
<text x="114.4" y="73.1">LE</text>
<text x="153.7" y="74.4">Addr4</text>
<text x="153.7" y="76.9">Addr5</text>
<text x="165.3" y="74.6">7</text>
<text x="165.3" y="77.1">6</text>
<text x="170.2" y="73.1">A2</text>
<text x="170.2" y="75.7">A3</text>
<text x="185.3" y="73.1">D2</text>
<text x="185.3" y="75.7">D3</text>
<text x="191.8" y="74.6">15Addr/Data11</text>
<text x="191.8" y="77.1">16Addr/Data12</text>
<text x="19.3" y="78.2">Addr/Data[0..15]</text>
<text x="59.7" y="78.2">Data[0..15]</text>
<text x="73.9" y="78.2">Addr[16..19]</text>
<text x="153.7" y="79.5">Addr6</text>
<text x="153.7" y="82">Addr7</text>
<text x="165.3" y="79.7">5</text>
<text x="165.3" y="82.2">4</text>
<text x="170.2" y="78.2">A4</text>
<text x="170.2" y="80.8">A5</text>
<text x="170.2" y="83.3">A6</text>
<text x="185.3" y="78.2">D4</text>
<text x="185.3" y="80.8">D5</text>
<text x="185.3" y="83.3">D6</text>
<text x="191.8" y="79.7">17Addr/Data13</text>
<text x="191.8" y="82.2">18Addr/Data14</text>
<text x="225.8" y="79.5">CE1</text>
<text x="248.7" y="79.5">CE0</text>
<text x="97.8" y="84.5">Addr16</text>
<text x="97.8" y="87.1">Addr17</text>
<text x="97.8" y="89.6">Addr18</text>
<text x="109.4" y="84.7">3</text>
<text x="109.4" y="87.3">4</text>
<text x="109.4" y="89.8">7</text>
<text x="114.4" y="85.8">D0</text>
<text x="114.4" y="88.4">D1</text>
<text x="124.3" y="85.8">Q0</text>
<text x="124.3" y="88.4">Q1</text>
<text x="130.9" y="84.7">2</text>
<text x="130.9" y="87.3">5</text>
<text x="130.9" y="89.8">6</text>
<text x="153.7" y="84.5">Addr8</text>
<text x="153.7" y="87.1">Addr9</text>
<text x="153.7" y="89.6">Addr10</text>
<text x="164.1" y="87.3">25</text>
<text x="164.1" y="89.8">24</text>
<text x="165.3" y="84.7">3</text>
<text x="170.2" y="85.8">A7</text>
<text x="170.2" y="88.4">A8</text>
<text x="185.3" y="85.8">D7</text>
<text x="191.8" y="84.7">19Addr/Data15</text>
<text x="97.8" y="92.2">Addr19</text>
<text x="108.2" y="94.9">13</text>
<text x="109.4" y="92.4">8</text>
<text x="114.4" y="90.9">D2</text>
<text x="114.4" y="93.5">D3</text>
<text x="124.3" y="90.9">Q2</text>
<text x="124.3" y="93.5">Q3</text>
<text x="130.9" y="92.4">9</text>
<text x="130.9" y="94.9">12</text>
<text x="153.7" y="92.2">Addr11</text>
<text x="153.7" y="94.7">Addr12</text>
<text x="164.1" y="92.4">21</text>
<text x="164.1" y="94.9">23</text>
<text x="170.2" y="90.9">A9</text>
<text x="170.2" y="93.5">A10</text>
<text x="228.8" y="94.9">1</text>
<text x="250.2" y="94.9">15</text>
<text x="93.2" y="96">BHEN</text>
<text x="108.2" y="97.4">14</text>
<text x="108.2" y="100">17</text>
<text x="114.4" y="96">D4</text>
<text x="114.4" y="98.5">D5</text>
<text x="114.4" y="101.1">D6</text>
<text x="124.3" y="96">Q4</text>
<text x="124.3" y="98.5">Q5</text>
<text x="124.3" y="101.1">Q6</text>
<text x="130.9" y="97.4">15</text>
<text x="130.9" y="100">16</text>
<text x="142.3" y="96">BHE</text>
<text x="153.7" y="97.2">Addr13</text>
<text x="153.7" y="99.8">Addr14</text>
<text x="164.1" y="100">26</text>
<text x="165.3" y="97.4">2</text>
<text x="170.2" y="96">A11</text>
<text x="170.2" y="98.5">A12</text>
<text x="170.2" y="101.1">A13</text>
<text x="212.9" y="96">Addr3</text>
<text x="212.9" y="98.5">Addr4</text>
<text x="212.9" y="101.1">Addr5</text>
<text x="228.8" y="97.4">2</text>
<text x="228.8" y="100">3</text>
<text x="233.7" y="96">A</text>
<text x="233.7" y="98.5">B</text>
<text x="233.7" y="101.1">C</text>
<text x="243.9" y="96">Y0</text>
<text x="243.9" y="98.5">Y1</text>
<text x="243.9" y="101.1">Y2</text>
<text x="250.2" y="97.4">14</text>
<text x="250.2" y="100">13</text>
<text x="261.7" y="96">Device1</text>
<text x="261.7" y="98.5">Device2</text>
<text x="108.2" y="102.5">18</text>
<text x="109.4" y="107.6">1</text>
<text x="114.4" y="103.6">D7</text>
<text x="124.3" y="103.6">Q7</text>
<text x="130.9" y="102.5">19</text>
<text x="153.7" y="102.3">Addr15</text>
<text x="164.1" y="107.6">20</text>
<text x="165.3" y="102.5">1</text>
<text x="170.2" y="103.6">A14</text>
<text x="228.8" y="107.6">6</text>
<text x="243.9" y="103.6">Y3</text>
<text x="243.9" y="106.2">Y4</text>
<text x="250.2" y="102.5">12</text>
<text x="250.2" y="105.1">11</text>
<text x="250.2" y="107.6">10</text>
<text x="108.4" y="110.1">11</text>
<text x="114.4" y="108.7">OE</text>
<text x="114.4" y="111.2">LE</text>
<text x="140.7" y="108.7">CE1</text>
<text x="151.4" y="111.2">WR</text>
<text x="151.9" y="113.8">RD</text>
<text x="164.1" y="110.1">27</text>
<text x="164.1" y="112.7">22</text>
<text x="170.2" y="108.7">CE</text>
<text x="170.2" y="111.2">WE</text>
<text x="170.2" y="113.8">OE</text>
<text x="212.9" y="108.7">Addr7</text>
<text x="212.9" y="111.2">Addr6</text>
<text x="214" y="113.8">M/IO</text>
<text x="228.8" y="110.1">4</text>
<text x="228.8" y="112.7">5</text>
<text x="233.7" y="108.7">E1</text>
<text x="233.7" y="111.2">E2</text>
<text x="233.7" y="113.8">E3</text>
<text x="243.9" y="108.7">Y5</text>
<text x="243.9" y="111.2">Y6</text>
<text x="243.9" y="113.8">Y7</text>
<text x="250.2" y="110.1">9</text>
<text x="250.2" y="112.7">7</text>
<text x="29.3" y="118.9">Data[0..15]</text>
<text x="112.9" y="115.2">74LS373</text>
<text x="168.8" y="117.7">62256</text>
<text x="232.3" y="117.7">74LS138</text>
<text x="31.8" y="130.3">Data1</text>
<text x="31.8" y="127.7">Data0</text>
<text x="39.7" y="127.9">18</text>
<text x="39.7" y="130.5">16</text>
<text x="45.8" y="129">Y0</text>
<text x="45.8" y="131.6">Y1</text>
<text x="55.9" y="129">A0</text>
<text x="55.9" y="131.6">A1</text>
<text x="62.3" y="127.9">2</text>
<text x="62.3" y="130.5">4</text>
<text x="31.8" y="135.3">Data3</text>
<text x="31.8" y="132.8">Data2</text>
<text x="39.7" y="133">14</text>
<text x="39.7" y="135.5">12</text>
<text x="45.8" y="134.1">Y2</text>
<text x="45.8" y="136.6">Y3</text>
<text x="55.9" y="134.1">A2</text>
<text x="55.9" y="136.6">A3</text>
<text x="62.3" y="133">6</text>
<text x="62.3" y="135.5">8</text>
<text x="55.4" y="141.7">OE</text>
<text x="62.3" y="140.6">1</text>
<text x="226.7" y="141.1">LED-RED</text>
<text x="259.7" y="141.1">LED-RED</text>
<text x="44.3" y="145.7">74LS244</text>
<text x="179.1" y="151.9">Data[0..15]</text>
<text x="226.7" y="151.3">LED-YEL</text>
<text x="235.5" y="151.3">LOW</text>
<text x="259.7" y="151.3">LED-YEL</text>
<text x="268.5" y="151.3">LOW</text>
<text x="31.8" y="160.7">Data5</text>
<text x="31.8" y="158.2">Data4</text>
<text x="40.8" y="158.4">9</text>
<text x="40.8" y="160.9">7</text>
<text x="45.8" y="159.5">Y0</text>
<text x="55.9" y="159.5">A0</text>
<text x="62.3" y="158.4">11</text>
<text x="62.3" y="160.9">13</text>
<text x="181.7" y="160.7">Data0</text>
<text x="190.7" y="160.9">3</text>
<text x="212.1" y="160.9">2</text>
<text x="226.7" y="161.4">LED-GREEN</text>
<text x="259.7" y="161.4">LED-GREEN</text>
<text x="31.8" y="165.8">Data7</text>
<text x="31.8" y="163.3">Data6</text>
<text x="40.8" y="163.5">5</text>
<text x="40.8" y="166">3</text>
<text x="45.8" y="162">Y1</text>
<text x="45.8" y="164.6">Y2</text>
<text x="45.8" y="167.1">Y3</text>
<text x="55.9" y="162">A1</text>
<text x="55.9" y="164.6">A2</text>
<text x="55.9" y="167.1">A3</text>
<text x="62.3" y="163.5">15</text>
<text x="62.3" y="166">17</text>
<text x="181.7" y="165.8">Data2</text>
<text x="181.7" y="163.3">Data1</text>
<text x="190.7" y="163.5">4</text>
<text x="190.7" y="166">7</text>
<text x="195.6" y="162">D0</text>
<text x="195.6" y="164.6">D1</text>
<text x="195.6" y="167.1">D2</text>
<text x="205.5" y="162">Q0</text>
<text x="205.5" y="164.6">Q1</text>
<text x="205.5" y="167.1">Q2</text>
<text x="212.1" y="163.5">5</text>
<text x="212.1" y="166">6</text>
<text x="55.4" y="172.2">OE</text>
<text x="62.3" y="171.1">19</text>
<text x="181.7" y="173.4">Data5</text>
<text x="181.7" y="170.9">Data4</text>
<text x="181.7" y="168.4">Data3</text>
<text x="189.5" y="171.1">13</text>
<text x="189.5" y="173.6">14</text>
<text x="190.7" y="168.6">8</text>
<text x="195.6" y="169.7">D3</text>
<text x="195.6" y="172.2">D4</text>
<text x="205.5" y="169.7">Q3</text>
<text x="205.5" y="172.2">Q4</text>
<text x="212.1" y="168.6">9</text>
<text x="212.1" y="171.1">12</text>
<text x="212.1" y="173.6">15</text>
<text x="44.3" y="176.1">74LS244</text>
<text x="82.2" y="174" transform="rotate(-90 82.2 174)">1</text>
<text x="84.7" y="174" transform="rotate(-90 84.7 174)">2</text>
<text x="87.3" y="174" transform="rotate(-90 87.3 174)">3</text>
<text x="89.8" y="174" transform="rotate(-90 89.8 174)">4</text>
<text x="92.4" y="174" transform="rotate(-90 92.4 174)">5</text>
<text x="94.9" y="174" transform="rotate(-90 94.9 174)">6</text>
<text x="97.4" y="174" transform="rotate(-90 97.4 174)">7</text>
<text x="100" y="174" transform="rotate(-90 100 174)">8</text>
<text x="181.7" y="178.5">Data7</text>
<text x="181.7" y="176">Data6</text>
<text x="189.5" y="176.2">17</text>
<text x="189.5" y="178.7">18</text>
<text x="195.6" y="174.7">D5</text>
<text x="195.6" y="177.3">D6</text>
<text x="195.6" y="179.8">D7</text>
<text x="205.5" y="174.7">Q5</text>
<text x="205.5" y="177.3">Q6</text>
<text x="205.5" y="179.8">Q7</text>
<text x="212.1" y="176.2">16</text>
<text x="212.1" y="178.7">19</text>
<text x="104.4" y="182">DIPSW_8</text>
<text x="137.4" y="182.4">Device2</text>
<text x="189.7" y="183.8">11</text>
<text x="195.6" y="184.9">CLK</text>
<text x="20.6" y="190">Device1</text>
<text x="82.2" y="191.6" transform="rotate(-90 82.2 191.6)">16</text>
<text x="84.7" y="191.6" transform="rotate(-90 84.7 191.6)">15</text>
<text x="87.2" y="191.6" transform="rotate(-90 87.2 191.6)">14</text>
<text x="89.8" y="191.6" transform="rotate(-90 89.8 191.6)">13</text>
<text x="92.3" y="191.6" transform="rotate(-90 92.3 191.6)">12</text>
<text x="94.9" y="191.4" transform="rotate(-90 94.9 191.4)">11</text>
<text x="97.4" y="191.6" transform="rotate(-90 97.4 191.6)">10</text>
<text x="100" y="190.4" transform="rotate(-90 100 190.4)">9</text>
<text x="141.2" y="187.4">WR</text>
<text x="161.1" y="191.4">NOR</text>
<text x="190.7" y="186.3">1</text>
<text x="194.2" y="191.4">74LS273</text>
<text x="195.6" y="187.4">MR</text>
<text x="237.1" y="189.3" transform="rotate(-90 237.1 189.3)">9</text>
<text x="239.7" y="189.2" transform="rotate(-90 239.7 189.2)">8</text>
<text x="242.2" y="189.3" transform="rotate(-90 242.2 189.3)">7</text>
<text x="244.8" y="189.3" transform="rotate(-90 244.8 189.3)">6</text>
<text x="247.3" y="189.2" transform="rotate(-90 247.3 189.2)">5</text>
<text x="249.8" y="189.3" transform="rotate(-90 249.8 189.3)">4</text>
<text x="252.4" y="189.2" transform="rotate(-90 252.4 189.2)">3</text>
<text x="254.9" y="189.3" transform="rotate(-90 254.9 189.3)">2</text>
<text x="260" y="189.2" transform="rotate(-90 260 189.2)">1</text>
<text x="24.9" y="195.1">RD</text>
<text x="44.3" y="199">OR</text>
<text x="234.8" y="204.1">RESPACK-8</text>
</g>
<text font-size="2.4" fill="#0000c0" x="204.5" y="203.9">Schematic Animation</text>
<g font-size="1.7" fill="#800000">
<text x="81.3" y="180.1" transform="rotate(-90 81.3 180.1)">ON</text>
<text x="81.4" y="185.6" transform="rotate(-90 81.4 185.6)">OFF</text>
</g>
</svg>
